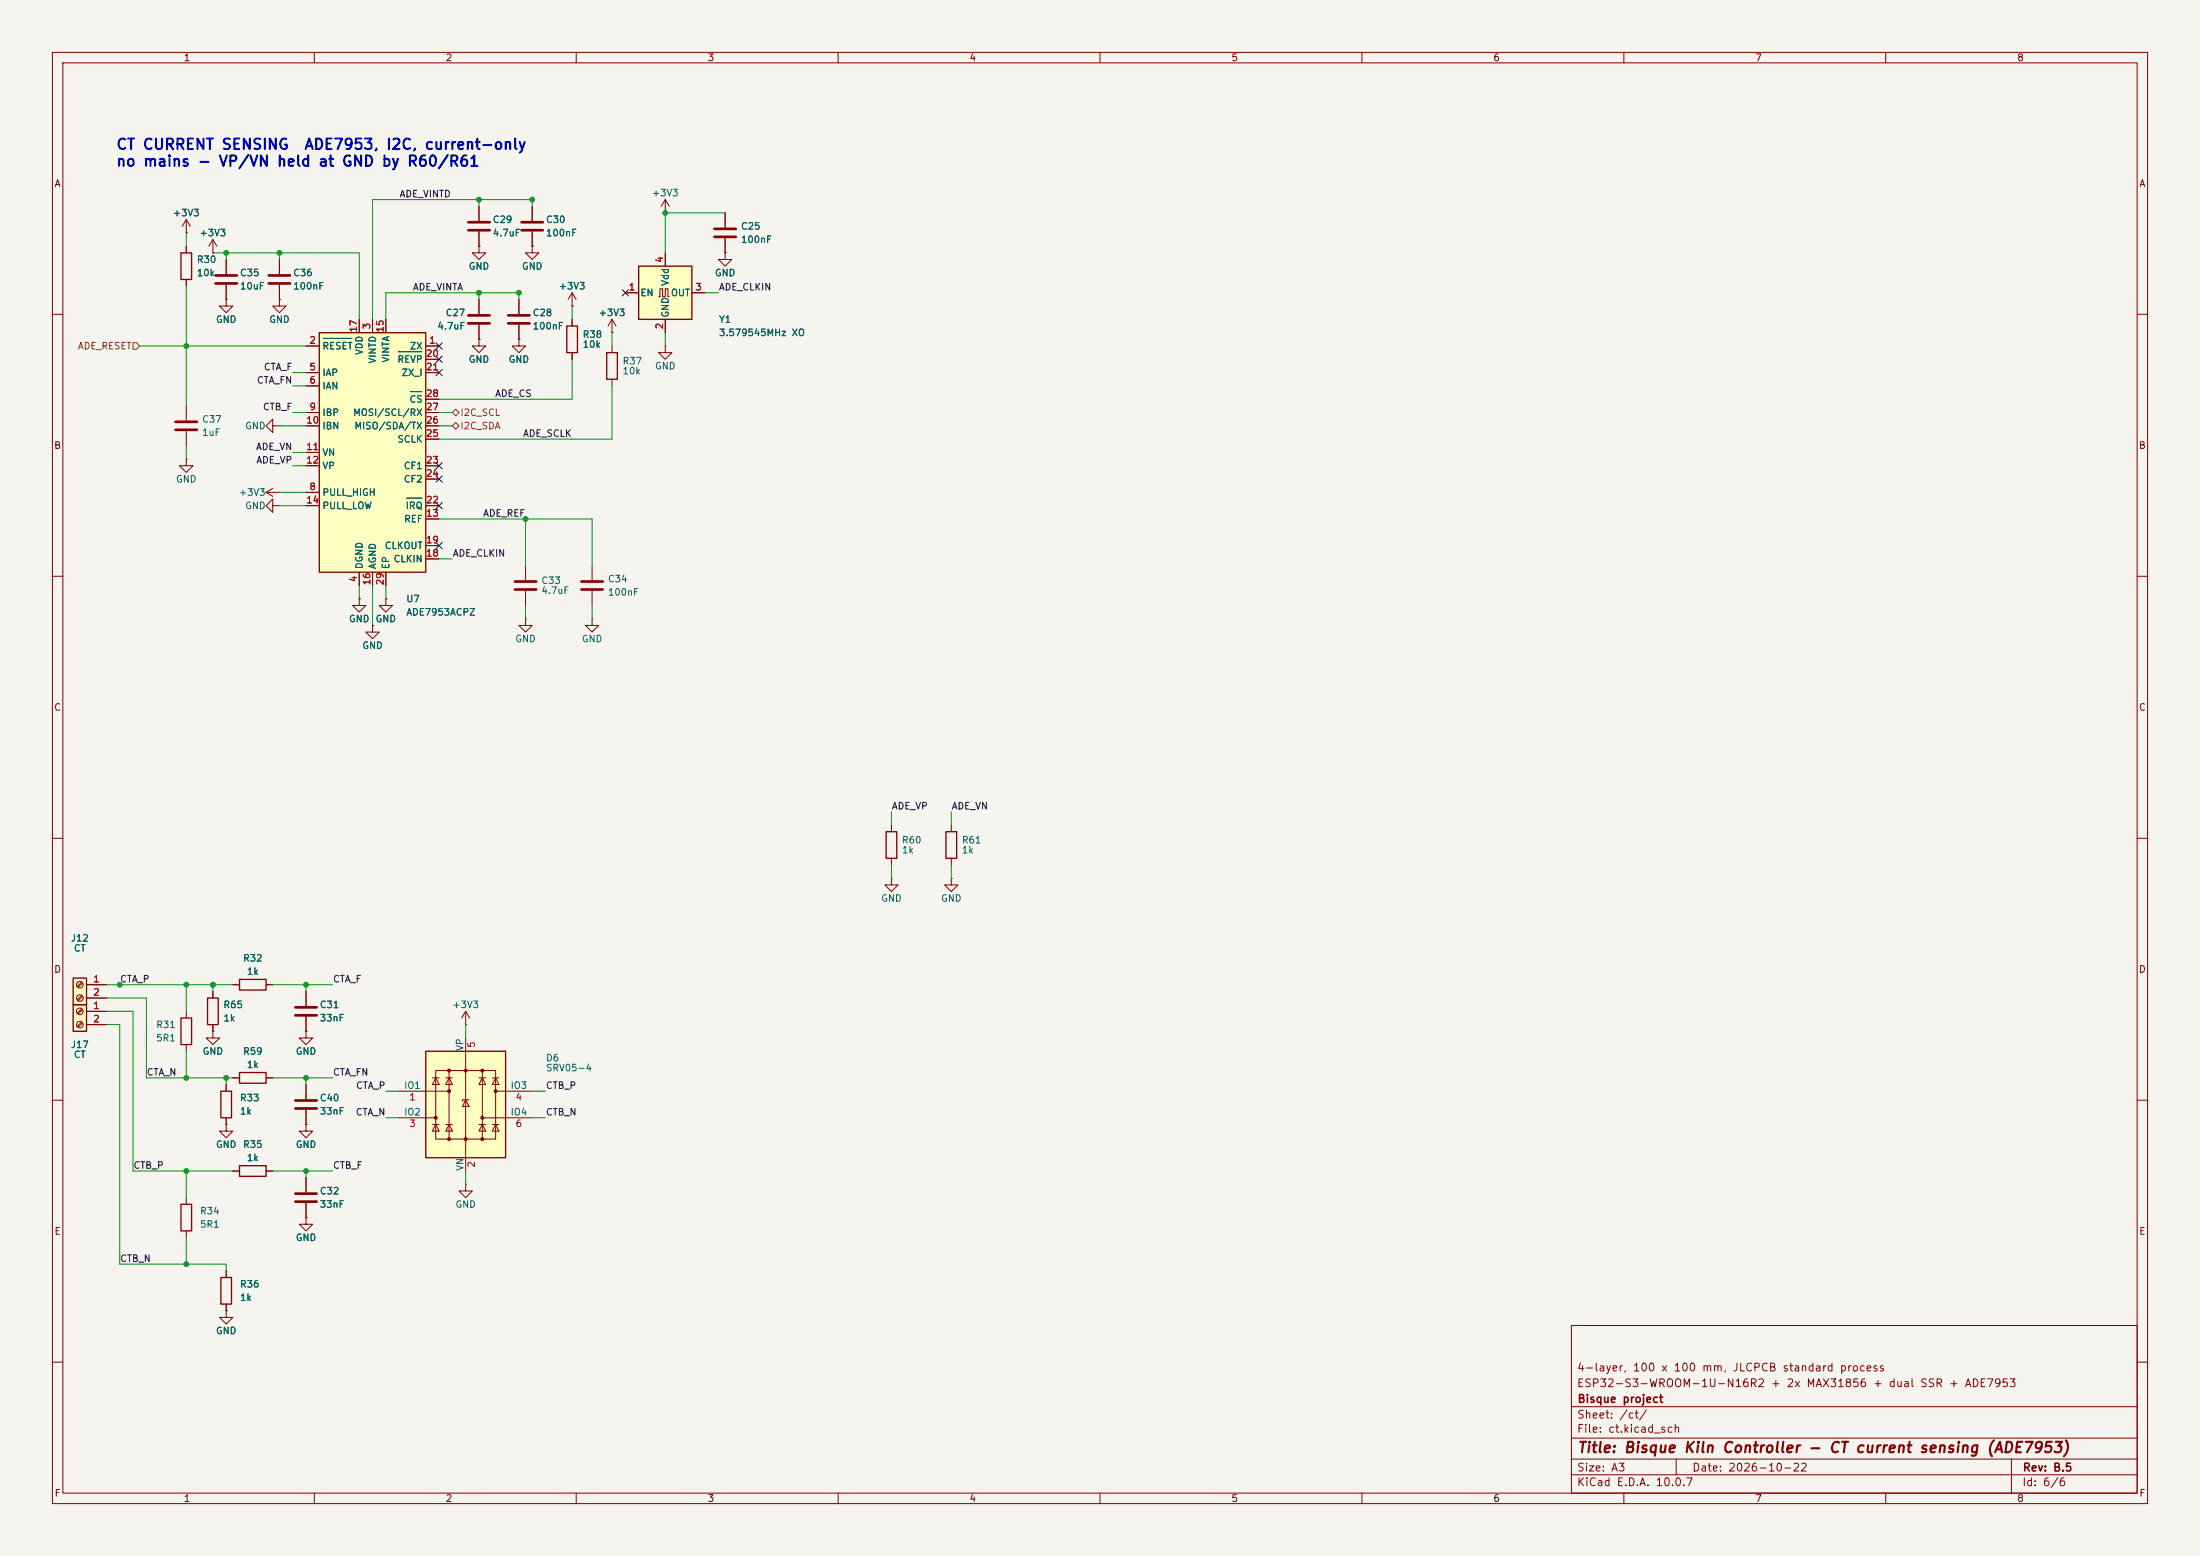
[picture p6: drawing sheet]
<svg xmlns="http://www.w3.org/2000/svg" width="420mm" height="297mm" viewBox="0 0 420 297" stroke-linecap="round" stroke-linejoin="round" font-family="sans-serif">
<path d="M0 0h420v297h-420z" fill="#f5f4ef" stroke="#f5f4ef" stroke-width=".19"/>
<g fill="none" stroke="#840000" stroke-width=".19">
<path d="M10 10h400v277h-400zM12 12h396v273h-396zM60 10v2M110 10v2M160 10v2M210 10v2M260 10v2M310 10v2M360 10v2M138.4 48.3v1.2h1.3l-1.3 1.3-1.2-1.3h1.2M138.4 48.3h.1M10 60h2"/>
<path d="M408 60h2M10 110h2M408 110h2M10 160h2M181.6 157.5v1.3M408 160h2M181.6 163.8v1.3M10 210h2M408 210h2M35.6 228.6v1.3M35.6 234.9v1.3M44.4 223.5h1.3"/>
<path d="M50.8 223.5h1.3M58.4 232.4v1.3h1.3l-1.3 1.2-1.3-1.2h1.3M58.4 232.4h.1M58.4 224.8v2.8M58.4 229.6v2.8M43.2 250.2v1.3h1.2l-1.2 1.2-1.3-1.2h1.3M43.2 250.2h.1M300 253h108v32h-108zM10 260h2M300 278.5h108M300 274.5h108M300 268.5h108"/>
<path d="M320 278.5v3M384 278.5v6.5M408 260h2M60 285v2M110 285v2M160 285v2M210 285v2M260 285v2M300 281.5h108M310 285v2M360 285v2"/>
</g>
<path d="M180.6 158.8h2v5h-2zM34.5 229.9h2.1v5h-2.1zM45.7 222.5h5.1v2h-5.1z" fill="none" stroke="#840000" stroke-width=".25"/>
<path d="M56.4 227.8h4.1M56.4 229.4h4.1" fill="none" stroke="#840000" stroke-width=".51"/>
<path d="M121.9 50.8h10.2v10.2h-10.2z" fill="#ffffc2"/>
<path d="M121.9 50.8h10.2v10.2h-10.2zM108.2 62.2h2v5.1h-2zM115.8 67.3h2.1v5.1h-2.1zM34.5 194.3h2.1v5.1h-2.1zM39.6 190.5h2.1v5.1h-2.1zM45.7 186.9h5.1v2.1h-5.1zM42.2 208.3h2v5.1h-2zM45.7 204.7h5.1v2.1h-5.1z" fill="none" stroke="#840000" stroke-width=".25"/>
<g fill="none" stroke="#840000" stroke-width=".19">
<path d="M91.4 39.4v2.8M101.6 39.4v2.8M127 38.1v2.5M127 38.1l-.8 1.3M127 38.1l.8 1.3M35.6 44.5h.1M35.6 41.9v2.6M35.6 41.9l-.8 1.3M35.6 41.9l.7 1.3M40.6 48.3h.1M40.6 45.7v2.6M40.6 45.7l-.7 1.3"/>
<path d="M40.6 45.7l.8 1.3M53.3 57.2v1.2h1.3l-1.3 1.3-1.2-1.3h1.2M53.3 57.2h.1M53.3 49.5v2.8M53.3 54.4v2.8M91.4 47v1.3h1.3l-1.3 1.2-1.2-1.2h1.2M91.4 47h.1M91.4 44.2v2.8M91.4 57.2v2.7M99.1 57.2v2.7M101.6 47v1.3h1.3l-1.3 1.2-1.3-1.2h1.3M101.6 47h.1"/>
<path d="M101.6 44.2v2.8M109.2 58.4h.1M109.2 55.9l-.7 1.3M109.2 55.9l.8 1.3M109.2 55.9v2.5M119.4 55.9h2.5M125.7 56.6h.3v-1.5h.5v1.5h.5v-1.5h.5v1.5h.3M127 40.6h.1M127 48.3v2.5M132.1 55.9h2.5M138.4 40.6v2.8M138.4 45.5v2.8"/>
<path d="M91.4 64.8v1.2h1.3l-1.3 1.3-1.2-1.3h1.2M91.4 64.8h.1M91.4 62v2.8M99.1 64.8v1.2h1.2l-1.2 1.3-1.3-1.3h1.3M99.1 64.8h.1M99.1 62v2.8M109.2 61v1.2M109.2 67.3v1.3M116.8 63.5h.1M116.8 61v2.5M116.8 66v1.3M116.8 72.4v1.3"/>
<path d="M116.8 61l-.7 1.2M116.8 61l.8 1.2M127 66v1.3h1.3l-1.3 1.3-1.3-1.3h1.3M127 66h.1M127 61v2.5M68.6 114.3v1.3h1.2l-1.2 1.2-1.3-1.2h1.3M68.6 114.3h.1M71.1 119.4v1.3h1.3l-1.3 1.2-1.3-1.2h1.3M71.1 119.4h.1M73.7 114.3v1.3h1.2l-1.2 1.2-1.3-1.2h1.3M73.7 114.3h.1M35.6 193v1.3"/>
<path d="M35.6 199.4v1.3M40.6 196.9v1.2h1.3l-1.3 1.3-1.2-1.3h1.2M40.6 196.9h.1M40.6 189.2v1.3M40.6 195.6v1.3M44.4 188h1.3M50.8 188h1.3M43.2 214.6v1.3h1.2l-1.2 1.3-1.3-1.3h1.3M43.2 214.6h.1M43.2 207v1.3M43.2 213.4v1.2M44.4 205.7h1.3"/>
<path d="M50.8 205.7h1.3"/>
</g>
<path d="M51.3 52.6h4.1M51.3 54.1h4.1M89.4 42.4h4.1M89.4 43.9h4.1M99.6 42.4h4M99.6 43.9h4M136.4 43.7h4.1M136.4 45.2h4.1M89.4 60.2h4.1M89.4 61.7h4.1M97 60.2h4.1M97 61.7h4.1" fill="none" stroke="#840000" stroke-width=".51"/>
<path d="M14 191.8h2.5v5.1h-2.5z" fill="#ffffc2"/>
<path d="M34.5 48.3h2.1v5h-2.1zM14 191.8h2.5v5.1h-2.5z" fill="none" stroke="#840000" stroke-width=".25"/>
<g fill="none" stroke="#840000" stroke-width=".19">
<path d="M35.6 47v1.3M35.6 53.3v1.3M43.2 57.2v1.2h1.2l-1.2 1.3-1.3-1.3h1.3M43.2 57.2h.1M43.2 49.5v2.8M43.2 54.4v2.8M15.6 192.5l-.9 .9M15.6 195.1l-.9 .8M15.8 192.7l-.9 .8M15.8 195.2l-.9 .9M16.5 193h3.8M16.5 195.6h3.8"/>
<circle cx="15.2" cy="193" r=".63"/>
<circle cx="15.2" cy="195.6" r=".63"/>
</g>
<path d="M41.1 52.6h4.1M41.1 54.1h4.1" fill="none" stroke="#840000" stroke-width=".51"/>
<path d="M14 186.7h2.5v5.1h-2.5z" fill="#ffffc2"/>
<path d="M14 186.7h2.5v5.1h-2.5z" fill="none" stroke="#840000" stroke-width=".25"/>
<g fill="none" stroke="#840000" stroke-width=".19">
<path d="M15.6 187.5l-.9 .8M15.6 190l-.9 .8M15.8 187.6l-.9 .9M15.8 190.2l-.9 .8M16.5 188h3.8M16.5 190.5h3.8M58.4 196.9v1.2h1.3l-1.3 1.3-1.3-1.3h1.3M58.4 196.9h.1M58.4 189.2v2.8M58.4 194.1v2.8M58.4 214.6v1.3h1.3l-1.3 1.3-1.3-1.3h1.3M58.4 214.6h.1"/>
<path d="M58.4 207v2.8M58.4 211.8v2.8"/>
<circle cx="15.2" cy="190.5" r=".63"/>
<circle cx="15.2" cy="188" r=".63"/>
</g>
<path d="M56.4 192.3h4.1M56.4 193.8h4.1M56.4 210.1h4.1M56.4 211.6h4.1" fill="none" stroke="#840000" stroke-width=".51"/>
<path d="M61 63.5h20.3v45.7h-20.3z" fill="#ffffc2"/>
<path d="M61 63.5h20.3v45.7h-20.3zM169.2 158.8h2v5h-2zM42.2 243.8h2v5.1h-2z" fill="none" stroke="#840000" stroke-width=".25"/>
<g fill="none" stroke="#840000" stroke-width=".19">
<path d="M35.6 77.5v2.8M58.4 66h2.6M58.4 71.1h2.6M58.4 73.7h2.6M58.4 78.7h2.6M68.6 61v2.5M71.1 61v2.5M73.7 61v2.5M81.3 66h2.5M81.3 71.1h2.5M81.3 78.7h2.5M81.3 68.6h2.5"/>
<path d="M81.3 76.2h2.5M35.6 87.6v1.3h1.2l-1.2 1.3-1.3-1.3h1.3M35.6 87.6h.1M35.6 82.3v2.8M50.8 94h2.5M50.8 94l1.3 .7M52.1 81.3v-1.3l-1.3 1.3 1.3 1.3v-1.3h1.2M52.1 96.5v-1.2l-1.3 1.2 1.3 1.3v-1.3h1.2M52.1 93.2l-1.3 .8M53.3 81.3h.1M53.3 94h.1M53.3 96.5h.1"/>
<path d="M58.4 94h2.6M58.4 81.3h2.6M58.4 86.4h2.6M58.4 88.9h2.6M58.4 96.5h2.6M81.3 81.3h2.5M81.3 88.9h2.5M81.3 99.1h2.5M81.3 96.5h2.5M81.3 91.4h2.5M81.3 83.8h2.5M68.6 109.2v2.6"/>
<path d="M71.1 109.2v2.6M73.7 109.2v2.6M81.3 106.7h2.5M81.3 104.1h2.5M100.3 118.1v1.3h1.3l-1.3 1.3-1.2-1.3h1.2M100.3 118.1h.1M100.3 108v2.7M100.3 112.8v2.8M113 118.1v1.3h1.3l-1.3 1.3-1.2-1.3h1.2M113 118.1h.1M113 108v2.7M113 112.8v2.8"/>
<path d="M170.2 157.5v1.3M170.2 163.8v1.3M88.9 195.6h.1M88.9 193l-.8 1.3M88.9 193l.8 1.3M88.9 193v2.6M88.9 226.1v1.2h1.3l-1.3 1.3-1.3-1.3h1.3M88.9 226.1h.1M43.2 242.6v1.2M43.2 248.9v1.3"/>
</g>
<path d="M61.7 64.6h5.5M76 67.1h4.5M78.3 74.8h2.2M77.6 95.1h2.9" fill="none" stroke="#006464" stroke-width=".19"/>
<path d="M33.5 80.5h4.1M33.5 82h4.1M98.3 111h4.1M98.3 112.5h4.1M111 111h4.1M111 112.5h4.1" fill="none" stroke="#840000" stroke-width=".51"/>
<path d="M81.3 200.7h15.2v20.3h-15.2z" fill="#ffffc2"/>
<g fill="none" stroke="#840000" stroke-width=".19">
<path d="M91.4 39.4v2.8M101.6 39.4v2.8M35.6 44.5h.1M35.6 47v1.3M35.6 53.3v1.3M40.6 48.3h.1M43.2 57.2h.1M43.2 49.5v2.8M43.2 54.4v2.8M53.3 57.2h.1M53.3 49.5v2.8M53.3 54.4v2.8"/>
<path d="M91.4 47h.1M91.4 44.2v2.8M91.4 57.2v2.7M99.1 57.2v2.7M101.6 47h.1M101.6 44.2v2.8M109.2 58.4h.1M119.4 55.9h2.5M127 48.3v2.5M132.1 55.9h2.5M138.4 48.3h.1M138.4 40.6v2.8"/>
<path d="M138.4 45.5v2.8M58.4 66h2.6M58.4 71.1h2.6M58.4 73.7h2.6M58.4 78.7h2.6M68.6 61v2.5M71.1 61v2.5M73.7 61v2.5M81.3 66h2.5M81.3 71.1h2.5M81.3 78.7h2.5M81.3 68.6h2.5"/>
<path d="M81.3 76.2h2.5M91.4 64.8h.1M91.4 62v2.8M99.1 64.8h.1M99.1 62v2.8M109.2 61v1.2M109.2 67.3v1.3M116.8 63.5h.1M127 61v2.5M58.4 94h2.6M58.4 81.3h2.6M58.4 86.4h2.6"/>
<path d="M58.4 88.9h2.6M58.4 96.5h2.6M81.3 81.3h2.5M81.3 88.9h2.5M81.3 99.1h2.5M81.3 96.5h2.5M81.3 91.4h2.5M81.3 83.8h2.5M68.6 114.3h.1M68.6 109.2v2.6M71.1 119.4h.1M71.1 109.2v2.6"/>
<path d="M73.7 114.3h.1M73.7 109.2v2.6M81.3 106.7h2.5M81.3 104.1h2.5M170.2 167.6v1.3h1.2l-1.2 1.3-1.3-1.3h1.3M170.2 167.6h.1M181.6 167.6v1.3h1.3l-1.3 1.3-1.3-1.3h1.3M181.6 167.6h.1M16.5 188h3.8M16.5 190.5h3.8M16.5 193h3.8M16.5 195.6h3.8"/>
<path d="M40.6 196.9h.1M40.6 189.2v1.3M40.6 195.6v1.3M44.4 188h1.3M50.8 188h1.3M58.4 196.9h.1M58.4 189.2v2.8M58.4 194.1v2.8M88.9 198.1v25.4M43.2 214.6h.1M43.2 207v1.3M43.2 213.4v1.2"/>
<path d="M44.4 205.7h1.3M50.8 205.7h1.3M58.4 214.6h.1M58.4 207v2.8M58.4 211.8v2.8M76.2 208.3h9.5M76.2 213.4h7M82.5 205.7h1.3M82.5 214.6h1.3M83.2 204.3h11.4v13.1h-11.4zM83.2 205.7l.6 1.3h-1.3zM83.2 214.6l.6 1.3h-1.3z"/>
<path d="M85.1 205.7h1.3M85.1 214.6h1.3M85.7 205.7l.7 1.3h-1.3zM85.7 214.6l.7 1.3h-1.3zM85.7 204.3v13.1M88.9 209.9l.6 1.3h-1.2zM89.5 209.9h-1.2v.3M91.4 205.7h1.3M91.4 214.6h1.3M92.1 205.7l.6 1.3h-1.3zM92.1 214.6l.6 1.3h-1.3zM92.1 204.3v13.1"/>
<path d="M92.1 213.4h9.5M94 205.7h1.2M94 214.6h1.2M94.6 205.7l.6 1.3h-1.2zM94.6 214.6l.6 1.3h-1.2zM94.6 208.3h7M44.4 223.5h1.3M50.8 223.5h1.3M58.4 232.4h.1M58.4 224.8v2.8M58.4 229.6v2.8M43.2 250.2h.1"/>
<path d="M43.2 242.6v1.2M43.2 248.9v1.3"/>
</g>
<path d="M81.3 200.7h15.2v20.3h-15.2z" fill="none" stroke="#840000" stroke-width=".25"/>
<g fill="#840000" stroke="#840000" stroke-width=".19">
<circle cx="83.2" cy="213.4" r=".28"/>
<circle cx="85.7" cy="204.3" r=".28"/>
<circle cx="85.7" cy="208.3" r=".28"/>
<circle cx="85.7" cy="217.4" r=".28"/>
<circle cx="88.9" cy="204.3" r=".28"/>
<circle cx="88.9" cy="217.4" r=".28"/>
<circle cx="92.1" cy="204.3" r=".28"/>
<circle cx="92.1" cy="213.4" r=".28"/>
<circle cx="92.1" cy="217.4" r=".28"/>
<circle cx="94.6" cy="208.3" r=".28"/>
</g>
<path d="M25.4 65.4h.6l.7 .6-.7 .7h-.6zM86.4 78.7l.6-.6 .6 .6-.6 .7zM86.4 81.3l.6-.7 .6 .7-.6 .6z" fill="none" stroke="#725600" stroke-width=".19"/>
<g fill="none" stroke="#009600" stroke-width=".19">
<path d="M91.4 38.1v1.3M101.6 39.4v-1.3h-30.5v22.9M35.6 44.5v2.5M35.6 54.6v22.9M40.6 48.3h28v12.7M43.2 48.3v1.2M53.3 48.3v1.2M91.4 55.9v1.3M99.1 57.2v-1.3h-25.4v5.1M109.2 58.4v2.6M134.6 55.9h2.6M138.4 40.6h-11.4v7.7"/>
<path d="M26.7 66h31.7M55.9 71.1h2.5M55.9 73.7h2.5M55.9 78.7h2.5M83.8 78.7h2.6M109.2 68.6v7.6h-25.4M116.8 63.5v2.5M116.8 73.7v10.1h-33M127 63.5v2.5M35.6 85.1v2.5M53.3 81.3h5.1M53.3 94h5.1"/>
<path d="M53.3 96.5h5.1M55.9 88.9h2.5M55.9 86.4h2.5M83.8 81.3h2.6M83.8 99.1h29.2v8.9M100.3 99.1v8.9M68.6 111.8v2.5M71.1 111.8v7.6M73.7 111.8v2.5M83.8 106.7h2.6M100.3 115.6v2.5M113 115.6v2.5"/>
<path d="M170.2 154.9v2.6M181.6 154.9v2.6M170.2 165.1v2.5M181.6 165.1v2.5M20.3 190.5h7.6v15.2h16.5M20.3 188h24.1M20.3 193h5.1v30.5h19M20.3 195.6h2.6v45.7h20.3v1.3M35.6 188v5M40.6 188v1.2M52.1 188h11.4M58.4 188v1.2"/>
<path d="M88.9 195.6v2.5M35.6 200.7v5M43.2 205.7v1.3M52.1 205.7h11.4M58.4 205.7v1.3M73.7 208.3h2.5M73.7 213.4h2.5M101.6 208.3h2.5M101.6 213.4h2.5M35.6 223.5v5.1M35.6 236.2v5.1M52.1 223.5h11.4"/>
<path d="M58.4 223.5v1.3M88.9 223.5v2.6"/>
</g>
<g fill="none" stroke="#000084" stroke-width=".19">
<path d="M118.8 55.3l1.2 1.2M120 55.3l-1.2 1.2M83.2 65.4l1.2 1.2M83.2 68l1.2 1.2M83.2 70.5l1.2 1.2M84.4 65.4l-1.2 1.2M84.4 68l-1.2 1.2M84.4 70.5l-1.2 1.2M83.2 90.8l1.2 1.2M83.2 88.3l1.2 1.2M83.2 95.9l1.2 1.2M84.4 90.8l-1.2 1.2"/>
<path d="M84.4 88.3l-1.2 1.2M84.4 95.9l-1.2 1.2M83.2 103.5l1.2 1.2M84.4 103.5l-1.2 1.2"/>
</g>
<path d="M61.7 64.6h5.5M76 67.1h4.5M78.3 74.8h2.2M77.6 95.1h2.9" fill="none" stroke="#006464" stroke-width=".19"/>
<g fill="#009600" stroke="#009600" stroke-width=".19">
<circle cx="35.6" cy="188" r=".46"/>
<circle cx="40.6" cy="188" r=".46"/>
<circle cx="91.4" cy="55.9" r=".46"/>
<circle cx="91.4" cy="38.1" r=".46"/>
<circle cx="99.1" cy="55.9" r=".46"/>
<circle cx="101.6" cy="38.1" r=".46"/>
<circle cx="53.3" cy="48.3" r=".46"/>
<circle cx="43.2" cy="48.3" r=".46"/>
<circle cx="58.4" cy="188" r=".46"/>
<circle cx="58.4" cy="205.7" r=".46"/>
<circle cx="100.3" cy="99.1" r=".46"/>
<circle cx="35.6" cy="66" r=".46"/>
<circle cx="22.9" cy="188" r=".46"/>
<circle cx="35.6" cy="205.7" r=".46"/>
<circle cx="43.2" cy="205.7" r=".46"/>
<circle cx="127" cy="40.6" r=".46"/>
<circle cx="35.6" cy="241.3" r=".46"/>
<circle cx="35.6" cy="223.5" r=".46"/>
<circle cx="58.4" cy="223.5" r=".46"/>
</g>
<g font-size="2" fill="#0000c2">
<text x="22.1" y="29">CT CURRENT SENSING</text>
<text x="58" y="29">ADE7953, I2C, current-only</text>
<text x="22.1" y="32.3">no mains - VP/VN held at GND by R60/R61</text>
</g>
<text font-size="2" fill="#840000" x="301" y="277.8">Title: Bisque Kiln Controller - CT current sensing (ADE7953)</text>
<g font-size="1.5" fill="#840000">
<text x="300.9" y="262.1">4-layer, 100 x 100 mm, JLCPCB standard process</text>
<text x="300.9" y="265.1">ESP32-S3-WROOM-1U-N16R2 + 2x MAX31856 + dual SSR + ADE7953</text>
<text x="301" y="268.1">Bisque project</text>
<text x="300.9" y="273.8">File: ct.kicad_sch</text>
<text x="300.9" y="271.1">Sheet: /ct/</text>
<text x="300.9" y="281.2">Size: A3</text>
<text x="322.9" y="281.2">Date: 2026-10-22</text>
<text x="386" y="281.2">Rev: B.5</text>
<text x="300.9" y="284">KiCad E.D.A. 10.0.7</text>
<text x="385.9" y="284">Id: 6/6</text>
</g>
<g font-size="1.3" fill="#840000">
<text x="35" y="12">1</text>
<text x="85" y="12">2</text>
<text x="135" y="12">3</text>
<text x="185" y="12">4</text>
<text x="235" y="12">5</text>
<text x="285" y="12">6</text>
<text x="335" y="12">7</text>
<text x="385" y="12">8</text>
<text x="10.3" y="36">A</text>
<text x="408.3" y="36">A</text>
<text x="10.2" y="86">B</text>
<text x="408.2" y="86">B</text>
<text x="10.2" y="136">C</text>
<text x="408.2" y="136">C</text>
<text x="10.2" y="186">D</text>
<text x="408.2" y="186">D</text>
<text x="10.3" y="236">E</text>
<text x="408.3" y="236">E</text>
<text x="10.3" y="286">F</text>
<text x="35" y="287">1</text>
<text x="85" y="287">2</text>
<text x="135" y="287">3</text>
<text x="185" y="287">4</text>
<text x="235" y="287">5</text>
<text x="285" y="287">6</text>
<text x="335" y="287">7</text>
<text x="385" y="287">8</text>
<text x="408.3" y="286">F</text>
</g>
<g font-size="1.3" fill="#006464">
<text x="32.9" y="41.6">+3V3</text>
<text x="124.3" y="37.8">+3V3</text>
<text x="38" y="45.4">+3V3</text>
<text x="94" y="42.9">C29</text>
<text x="94" y="45.4">4.7uF</text>
<text x="104.1" y="42.9">C30</text>
<text x="104.1" y="45.4">100nF</text>
<text x="141.3" y="44.1">C25</text>
<text x="141.3" y="46.7">100nF</text>
<text x="37.5" y="50.5">R30</text>
<text x="37.5" y="53">10k</text>
<text x="45.7" y="53">C35</text>
<text x="55.9" y="53">C36</text>
<text x="89.4" y="51.8">GND</text>
<text x="99.5" y="51.8">GND</text>
<text x="136.4" y="53">GND</text>
<text x="45.7" y="55.6">10uF</text>
<text x="55.9" y="55.6">100nF</text>
<text x="106.6" y="55.6">+3V3</text>
<text x="122.1" y="56.8">EN</text>
<text x="128" y="54.7" transform="rotate(-90 128 54.7)">Vdd</text>
<text x="128" y="56.8">OUT</text>
<text x="41.1" y="61.9">GND</text>
<text x="51.3" y="61.9">GND</text>
<text x="83.4" y="63.2">4.7uF</text>
<text x="85" y="60.7">C27</text>
<text x="101.6" y="60.7">C28</text>
<text x="101.6" y="63.2">100nF</text>
<text x="111.1" y="64.8">R38</text>
<text x="114.2" y="60.6">+3V3</text>
<text x="128" y="60.7" transform="rotate(-90 128 60.7)">GND</text>
<text x="137.1" y="61.9">Y1</text>
<text x="137.1" y="64.5">3.579545MHz XO</text>
<text x="61.4" y="67">RESET</text>
<text x="69.5" y="67.9" transform="rotate(-90 69.5 67.9)">VDD</text>
<text x="72.1" y="69.5" transform="rotate(-90 72.1 69.5)">VINTD</text>
<text x="74.6" y="69.3" transform="rotate(-90 74.6 69.3)">VINTA</text>
<text x="75.8" y="69.5">REVP</text>
<text x="78.1" y="67">ZX</text>
<text x="89.4" y="69.6">GND</text>
<text x="97" y="69.6">GND</text>
<text x="111.1" y="66.7">10k</text>
<text x="118.7" y="69.9">R37</text>
<text x="118.7" y="71.8">10k</text>
<text x="124.9" y="70.8">GND</text>
<text x="61.4" y="72.1">IAP</text>
<text x="61.4" y="74.6">IAN</text>
<text x="76.6" y="72.1">ZX_I</text>
<text x="78.1" y="77.2">CS</text>
<text x="38.5" y="81">C37</text>
<text x="38.5" y="83.5">1uF</text>
<text x="46.7" y="82.2">GND</text>
<text x="61.4" y="79.7">IBP</text>
<text x="61.4" y="82.2">IBN</text>
<text x="67.3" y="79.7">MOSI/SCL/RX</text>
<text x="67.5" y="82.2">MISO/SDA/TX</text>
<text x="61.4" y="87.3">VN</text>
<text x="61.4" y="89.9">VP</text>
<text x="75.8" y="84.8">SCLK</text>
<text x="77" y="89.9">CF1</text>
<text x="33.5" y="92.4">GND</text>
<text x="45.5" y="94.9">+3V3</text>
<text x="61.4" y="94.9">PULL_HIGH</text>
<text x="77" y="92.4">CF2</text>
<text x="46.7" y="97.5">GND</text>
<text x="61.4" y="97.5">PULL_LOW</text>
<text x="77" y="100">REF</text>
<text x="77.3" y="97.5">IRQ</text>
<text x="73.3" y="105.1">CLKOUT</text>
<text x="75" y="107.6">CLKIN</text>
<text x="69.5" y="108.7" transform="rotate(-90 69.5 108.7)">DGND</text>
<text x="72.1" y="108.7" transform="rotate(-90 72.1 108.7)">AGND</text>
<text x="74.6" y="108.7" transform="rotate(-90 74.6 108.7)">EP</text>
<text x="103.2" y="111.8">C33</text>
<text x="103.2" y="113.7">4.7uF</text>
<text x="115.9" y="111.5">C34</text>
<text x="115.9" y="114">100nF</text>
<text x="66.5" y="119.1">GND</text>
<text x="71.6" y="119.1">GND</text>
<text x="77.5" y="115.3">U7</text>
<text x="77.5" y="117.8">ADE7953ACPZ</text>
<text x="69.1" y="124.2">GND</text>
<text x="98.3" y="122.9">GND</text>
<text x="111" y="122.9">GND</text>
<text x="172.1" y="161.3">R60</text>
<text x="183.5" y="161.3">R61</text>
<text x="172.1" y="163.2">1k</text>
<text x="183.5" y="163.2">1k</text>
<text x="168.1" y="172.4">GND</text>
<text x="179.5" y="172.4">GND</text>
<text x="13.4" y="180">J12</text>
<text x="14" y="181.9">CT</text>
<text x="46.3" y="183.8">R32</text>
<text x="47" y="186.4">1k</text>
<text x="29.7" y="196.5">R31</text>
<text x="42.5" y="192.7">R65</text>
<text x="42.5" y="195.3">1k</text>
<text x="60.9" y="192.7">C31</text>
<text x="60.9" y="195.3">33nF</text>
<text x="86.2" y="192.7">+3V3</text>
<text x="13.4" y="200.4">J17</text>
<text x="14" y="202.3">CT</text>
<text x="29.7" y="199.1">5R1</text>
<text x="38.6" y="201.6">GND</text>
<text x="46.3" y="201.6">R59</text>
<text x="56.4" y="201.6">GND</text>
<text x="88.8" y="200.7" transform="rotate(-90 88.8 200.7)">VP</text>
<text x="104.1" y="202.9">D6</text>
<text x="47" y="204.2">1k</text>
<text x="77" y="208.1">IO1</text>
<text x="97.4" y="208.1">IO3</text>
<text x="104.1" y="204.8">SRV05-4</text>
<text x="45.7" y="210.5">R33</text>
<text x="45.7" y="213.1">1k</text>
<text x="60.9" y="210.5">C40</text>
<text x="60.9" y="213.1">33nF</text>
<text x="77" y="213.2">IO2</text>
<text x="97.4" y="213.2">IO4</text>
<text x="41.1" y="219.4">GND</text>
<text x="46.3" y="219.4">R35</text>
<text x="47" y="221.9">1k</text>
<text x="56.4" y="219.4">GND</text>
<text x="88.8" y="223.6" transform="rotate(-90 88.8 223.6)">VN</text>
<text x="38.1" y="232.1">R34</text>
<text x="60.9" y="228.3">C32</text>
<text x="60.9" y="230.8">33nF</text>
<text x="86.8" y="230.8">GND</text>
<text x="38.1" y="234.6">5R1</text>
<text x="56.4" y="237.2">GND</text>
<text x="45.7" y="246.1">R36</text>
<text x="45.7" y="248.6">1k</text>
<text x="41.1" y="255">GND</text>
</g>
<g font-size="1.3" fill="#0f0f0f">
<text x="76.2" y="38">ADE_VINTD</text>
<text x="78.7" y="55.8">ADE_VINTA</text>
<text x="137.1" y="55.8">ADE_CLKIN</text>
<text x="50.3" y="71">CTA_F</text>
<text x="48.9" y="73.5">CTA_FN</text>
<text x="94.4" y="76.1">ADE_CS</text>
<text x="50.1" y="78.6">CTB_F</text>
<text x="99.7" y="83.7">ADE_SCLK</text>
<text x="48.8" y="86.2">ADE_VN</text>
<text x="48.8" y="88.8">ADE_VP</text>
<text x="92.1" y="98.9">ADE_REF</text>
<text x="86.3" y="106.6">ADE_CLKIN</text>
<text x="170.2" y="154.8">ADE_VP</text>
<text x="181.6" y="154.8">ADE_VN</text>
<text x="22.8" y="187.8">CTA_P</text>
<text x="63.5" y="187.8">CTA_F</text>
<text x="27.9" y="205.6">CTA_N</text>
<text x="63.5" y="205.6">CTA_FN</text>
<text x="67.9" y="208.2">CTA_P</text>
<text x="104.1" y="208.2">CTB_P</text>
<text x="67.8" y="213.2">CTA_N</text>
<text x="104.1" y="213.2">CTB_N</text>
<text x="25.4" y="223.4">CTB_P</text>
<text x="63.5" y="223.4">CTB_F</text>
<text x="22.8" y="241.2">CTB_N</text>
</g>
<g font-size="1.3" fill="#a90000">
<text x="126.9" y="50.3" transform="rotate(-90 126.9 50.3)">4</text>
<text x="119.9" y="55.7">1</text>
<text x="132.6" y="55.7">3</text>
<text x="59" y="65.9">2</text>
<text x="68.4" y="63.6" transform="rotate(-90 68.4 63.6)">17</text>
<text x="71" y="63" transform="rotate(-90 71 63)">3</text>
<text x="73.5" y="63.6" transform="rotate(-90 73.5 63.6)">15</text>
<text x="81.8" y="65.9">1</text>
<text x="126.9" y="63" transform="rotate(-90 126.9 63)">2</text>
<text x="59" y="71">5</text>
<text x="81.2" y="68.4">20</text>
<text x="81.2" y="71">21</text>
<text x="59" y="73.5">6</text>
<text x="81.2" y="76.1">28</text>
<text x="58.4" y="81.1">10</text>
<text x="59" y="78.6">9</text>
<text x="81.2" y="83.7">25</text>
<text x="81.2" y="81.1">26</text>
<text x="81.2" y="78.6">27</text>
<text x="58.4" y="86.2">11</text>
<text x="58.4" y="88.8">12</text>
<text x="81.2" y="88.8">23</text>
<text x="59" y="93.8">8</text>
<text x="81.2" y="91.3">24</text>
<text x="58.4" y="96.4">14</text>
<text x="81.2" y="98.9">13</text>
<text x="81.2" y="96.4">22</text>
<text x="81.2" y="106.5">18</text>
<text x="81.2" y="104">19</text>
<text x="68.4" y="111.2" transform="rotate(-90 68.4 111.2)">4</text>
<text x="71" y="111.8" transform="rotate(-90 71 111.8)">16</text>
<text x="73.5" y="111.8" transform="rotate(-90 73.5 111.8)">29</text>
<text x="17.7" y="187.8">1</text>
<text x="17.7" y="190.4">2</text>
<text x="17.7" y="192.9">1</text>
<text x="17.7" y="195.4">2</text>
<text x="91" y="200.1" transform="rotate(-90 91 200.1)">5</text>
<text x="78" y="210.3">1</text>
<text x="78" y="215.4">3</text>
<text x="98.3" y="210.3">4</text>
<text x="98.3" y="215.4">6</text>
<text x="91" y="223" transform="rotate(-90 91 223)">2</text>
</g>
<g font-size="1.3" fill="#725600">
<text x="14.8" y="67">ADE_RESET</text>
<text x="87.8" y="82.2">I2C_SDA</text>
<text x="87.8" y="79.7">I2C_SCL</text>
</g>
</svg>
